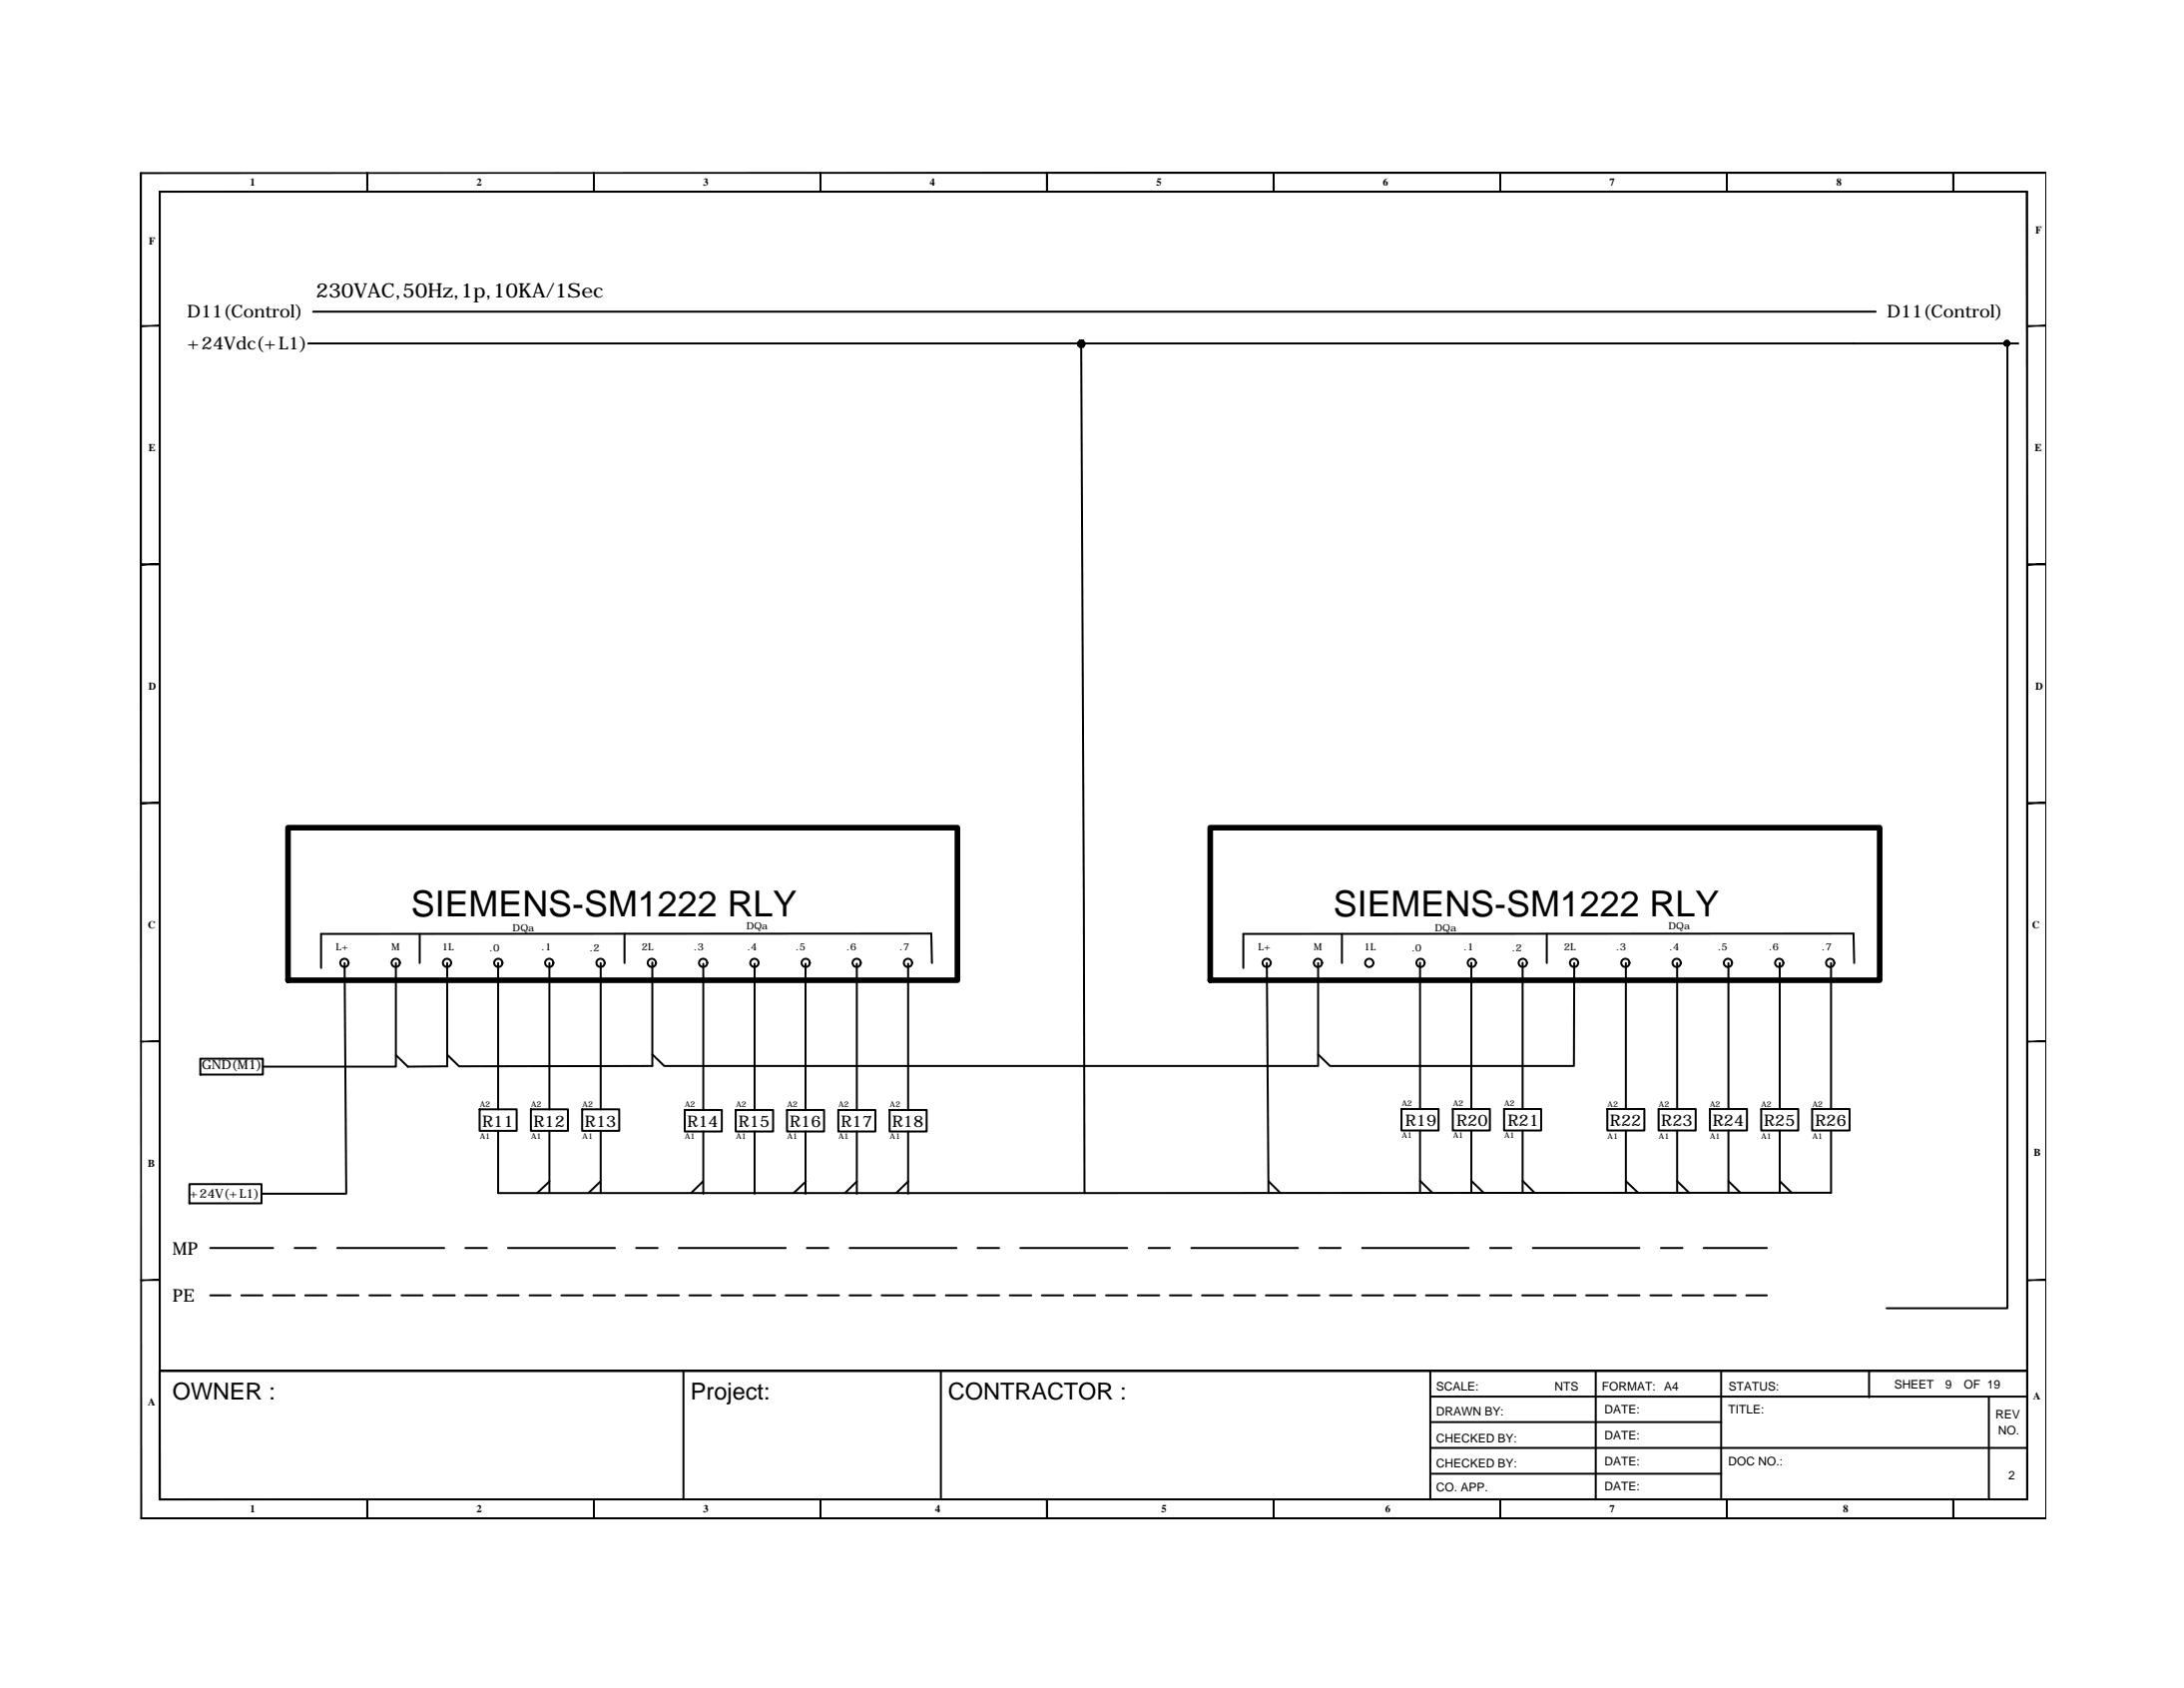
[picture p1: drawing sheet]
<svg xmlns="http://www.w3.org/2000/svg" width="279mm" height="216mm" viewBox="0 0 279 216" stroke-linecap="round" stroke-linejoin="round" font-family="sans-serif">
<!-- layer: FRAME -->
<g fill="#000" stroke="#000" stroke-width=".13">
<path d="M18 22.1v.1l243.8-.1zM18 22.2l243.8-.1v.1z"/>
<path d="M20.4 24.5l.1 167.3v-167.3zM20.4 24.5l.1 167.3h-.1z"/>
<path d="M46.9 22.1l.1 2.4v-2.4zM46.9 22.1l.1 2.4h-.1z"/>
<path d="M75.9 22.1l.1 2.4v-2.4zM75.9 22.1l.1 2.4h-.1z"/>
<path d="M104.9 22.1l.1 2.4v-2.4zM104.9 22.1l.1 2.4h-.1z"/>
<path d="M133.9 22.1l.1 2.4v-2.4zM133.9 22.1l.1 2.4h-.1z"/>
<path d="M162.9 22.1l.1 2.4v-2.4zM162.9 22.1l.1 2.4h-.1z"/>
<path d="M191.9 22.1l.1 2.4v-2.4zM191.9 22.1l.1 2.4h-.1z"/>
<path d="M220.9 22.1l.1 2.4v-2.4zM220.9 22.1l.1 2.4h-.1z"/>
<path d="M249.8 22.1l.2 2.4v-2.4zM249.8 22.1l.2 2.4h-.2z"/>
<path d="M20.4 24.6h238.9v-.1zM20.4 24.5h238.9l-238.9 .1z"/>
<path d="M261.7 22.1l.1 172.1zM261.7 22.1l.1 172.1z"/>
<path d="M18 41.6v.1l2.4-.1zM18 41.7l2.4-.1v.1z"/>
<path d="M259.3 41.6v.1l2.5-.1zM259.3 41.7l2.5-.1v.1z"/>
<path d="M18 72.1v.1l2.4-.1zM18 72.2l2.4-.1v.1z"/>
<path d="M259.3 72.1v.1l2.5-.1zM259.3 72.2l2.5-.1v.1z"/>
<path d="M18 102.6v.2l2.4-.2zM18 102.8l2.4-.2v.2z"/>
<path d="M259.3 102.6v.2l2.5-.2zM259.3 102.8l2.5-.2v.2z"/>
<path d="M18 133.2v.1l2.4-.1zM18 133.3l2.4-.1v.1z"/>
<path d="M259.3 133.2v.1l2.5-.1zM259.3 133.3l2.5-.1v.1z"/>
<path d="M18 163.7v.1l2.4-.1zM18 163.8l2.4-.1v.1z"/>
<path d="M259.3 163.7v.1l2.5-.1zM259.3 163.8l2.5-.1v.1z"/>
<path d="M18 22.1v172.1h.1zM18 22.1h.1v172.1z"/>
<path d="M20.4 191.7v.1l238.9-.1zM20.4 191.8l238.9-.1v.1z"/>
<path d="M46.9 191.8l.1 2.4v-2.4zM46.9 191.8l.1 2.4h-.1z"/>
<path d="M75.9 191.8l.1 2.4v-2.4zM75.9 191.8l.1 2.4h-.1z"/>
<path d="M104.9 191.8l.1 2.4v-2.4zM104.9 191.8l.1 2.4h-.1z"/>
<path d="M133.9 191.8v2.4h.1zM133.9 191.8h.1v2.4z"/>
<path d="M162.9 191.8l.1 2.4v-2.4zM162.9 191.8l.1 2.4h-.1z"/>
<path d="M191.9 191.8l.1 2.4v-2.4zM191.9 191.8l.1 2.4h-.1z"/>
<path d="M220.9 191.8l.1 2.4v-2.4zM220.9 191.8l.1 2.4h-.1z"/>
<path d="M249.8 191.8l.2 2.4v-2.4zM249.8 191.8l.2 2.4h-.2z"/>
<path d="M259.3 24.5v167.3h.1zM259.3 24.5h.1v167.3z"/>
<path d="M18 194.2h243.8zM18 194.2h243.8z"/>
</g>
<path d="M20.4 175.3h238.9zM20.4 175.3v16.5M183 178.6h76.2M183 175.3v16.5M183 181.9h37.2M183 185.2h76.2M183 188.5h37.2" fill="none" stroke="#000" stroke-width=".25"/>
<!-- layer: 0 -->
<g fill="none" stroke="#000" stroke-width=".25">
<path d="M40.1 39.9h199.9M39.4 43.9h218.8M138.3 43.9l.4 108.7h95.5v-8M256.8 43.9v123.4h-15.4M53.7 119.5v3.7M79.9 119.4v3.8M171.7 119.5v3.7M197.9 119.4v3.8M25.6 135.4h8v2h-8zM44.1 123.2l.2 29.5h-10.8M50.6 123.2v13.2h-17M57.2 123.2v13.2h-5l-1.6-1.5"/>
<path d="M63.7 123.2v18.7M70.3 123.2v18.7M76.8 123.2v18.7M83.5 123.1v13.2l-24.8 .1-1.5-1.5M90 123.3v18.7M96.5 123.3v18.7M103.1 123.3v18.7M109.6 123.3v18.7M116.2 123.3v18.7M119.2 123.2l-.1-3.8-78 .1v4.3M162.1 123.2l.2 29.4M168.6 123.2v13.1h-83.6l-1.5-1.4"/>
<path d="M181.7 123.1v18.7M188.2 123.1v18.7M194.8 123.1v18.7M201.4 123.2v13.1h-31.2l-1.6-1.4M208 123.2v18.6M214.6 123.2v18.6M221.1 123.2v18.6M227.7 123.2v18.6M234.2 123.2v18.6M237.2 123.2l-.1-3.8-78 .1v4.3M24.2 151.5h9.3v2.4h-9.3zM26.9 159.6h8"/>
<path d="M37.7 159.6h2.7M43.2 159.6h13.6M59.5 159.6h2.8M63.7 144.6v8h75M65 159.6h13.7M70.3 144.6v8M70.3 151.1l-1.6 1.5M76.8 151.1l-1.5 1.5M76.8 144.6v8M81.4 159.6h2.7M86.8 159.6h13.7M89.9 151.1l-1.5 1.5"/>
<path d="M90 144.7v8M96.5 144.7v8M103.1 144.7v8M103.1 151.1l-1.6 1.5M103.2 159.6h2.8M108.7 159.6h13.7M109.6 144.7v8M109.6 151.1l-1.5 1.5M116.2 144.7v8M116.2 151.1l-1.5 1.5M125.1 159.6h2.7M130.5 159.6h13.7"/>
<path d="M147 159.6h2.7M152.4 159.6h13.6M162.3 151.1l1.5 1.5M168.8 159.6h2.7M174.3 159.6h13.6M181.7 144.6v8M181.7 151l1.5 1.6M188.2 144.6v8M188.2 151l1.6 1.6M190.6 159.6h2.8M194.8 144.6v8M194.8 151l1.5 1.6"/>
<path d="M196.1 159.6h13.6M208 144.6v8M208 151.1l1.6 1.5M212.5 159.6h2.7M214.6 144.6v8M214.6 151.1l1.5 1.5M217.9 159.6h8.1M221.1 144.6v8M221.1 151.1l1.5 1.5M227.7 144.6v8M227.7 151.1l1.5 1.5M26.9 165.7h2.6"/>
<path d="M30.9 165.7h2.7M34.9 165.7h2.8M39 165.7h2.8M43.2 165.7h2.7M47.3 165.7h2.7M51.4 165.7h2.7M55.4 165.7h2.8M59.5 165.7h2.8M63.6 165.7h2.8M67.7 165.7h2.8M71.8 165.7h2.8M75.9 165.7h2.8"/>
<path d="M80 165.7h2.7M84.1 165.7h2.7M87.4 175.3v16.4M88.2 165.7h2.7M92.3 165.7h2.8M96.4 165.7h2.8M100.5 165.7h2.7M104.6 165.7h2.7M108.7 165.7h2.7M112.8 165.7h2.7M116.9 165.7h2.7M120.4 175.3v16.4"/>
<path d="M121 165.7h2.7M125.1 165.7h2.7M129.2 165.7h2.7M133.3 165.7h2.7M137.4 165.7h2.7M141.5 165.7h2.7M145.6 165.7h2.7M149.7 165.7h2.7M153.8 165.7h2.7M157.9 165.7h2.7M161.9 165.7h2.8M166 165.7h2.8"/>
<path d="M170.2 165.7h2.7M174.3 165.7h2.7M178.4 165.7h2.7M182.4 165.7h2.8M186.5 165.7h2.8M190.6 165.7h2.8M194.7 165.7h2.8M198.8 165.7h2.8M202.9 165.7h2.8M204.1 175.3v16.5M207 165.7h2.7M211.1 165.7h2.7"/>
<path d="M215.2 165.7h2.7M219.3 165.7h2.8M220.2 175.3v16.5M223.4 165.7h2.6M239.1 175.4v3.3M254.4 178.6v13.2"/>
<circle cx="44.1" cy="123.2" r=".53"/>
<circle cx="50.6" cy="123.2" r=".53"/>
<circle cx="57.2" cy="123.2" r=".53"/>
<circle cx="63.7" cy="123.2" r=".53"/>
<circle cx="70.3" cy="123.2" r=".53"/>
<circle cx="76.8" cy="123.2" r=".53"/>
<circle cx="83.4" cy="123.2" r=".53"/>
<circle cx="90" cy="123.2" r=".53"/>
<circle cx="96.5" cy="123.2" r=".53"/>
<circle cx="103.1" cy="123.2" r=".53"/>
<circle cx="109.6" cy="123.2" r=".53"/>
<circle cx="116.2" cy="123.2" r=".53"/>
<circle cx="162" cy="123.2" r=".53"/>
<circle cx="168.6" cy="123.2" r=".53"/>
<circle cx="175.2" cy="123.2" r=".53"/>
<circle cx="181.7" cy="123.2" r=".53"/>
<circle cx="188.3" cy="123.2" r=".53"/>
<circle cx="194.8" cy="123.2" r=".53"/>
<circle cx="201.4" cy="123.2" r=".53"/>
<circle cx="207.9" cy="123.2" r=".53"/>
<circle cx="214.5" cy="123.2" r=".53"/>
<circle cx="221.1" cy="123.2" r=".53"/>
<circle cx="227.6" cy="123.2" r=".53"/>
<circle cx="234.1" cy="123.2" r=".53"/>
</g>
<g fill="#000" stroke="#000" stroke-width=".13">
<path d="M137.9 44v.2l.5-.2zM137.9 44.2l.5-.2-.3 .4zM138.4 44l-.3 .4h.3z"/>
<path d="M137.9 44v.2l.5-.2zM137.9 44.2l.5-.2-.3 .4zM138.4 44l-.3 .4h.3z"/>
<path d="M138 44v.2l.4-.2zM138 44.2l.4-.2-.3 .3zM138.4 44l-.3 .3 .3 .1z"/>
<path d="M138 44v.2l.4-.2zM138 44.2l.4-.2-.3 .3zM138.4 44l-.3 .3 .3 .1z"/>
<path d="M138.1 43.7l.3 .3v-.4zM138 43.8l.1-.1 .3 .3zM138 43.8v.2h.4z"/>
<path d="M138.4 44v.4l.1-.1zM138.4 44l.3 .2-.2 .1zM138.4 44l.3 .2v-.2z"/>
<path d="M138.1 43.5l.3 .5v-.5zM138.1 43.5l.3 .5-.5-.2zM137.9 43.8v.2h.5z"/>
<path d="M138.4 44v.4h.2zM138.4 44l.3 .2-.1 .2zM138.4 44l.3 .2 .1-.2z"/>
<path d="M138.1 43.7l.3 .3v-.4zM138 43.8l.1-.1 .3 .3zM138 43.8v.2h.4z"/>
<path d="M138.4 44v.4l.1-.1zM138.4 44l.3 .2-.2 .1zM138.4 44l.3 .2v-.2z"/>
<path d="M138.1 43.5l.3 .5v-.5zM138.1 43.5l.3 .5-.5-.2zM137.9 43.8v.2h.5z"/>
<path d="M138.4 44v.4h.2zM138.4 44l.3 .2-.1 .2zM138.4 44l.3 .2 .1-.2z"/>
<path d="M138.4 44h.3v-.2zM138.5 43.7l.2 .1-.3 .2zM138.4 43.6v.4l.1-.3z"/>
<path d="M138.4 44h.3v-.2zM138.5 43.7l.2 .1-.3 .2zM138.4 43.6v.4l.1-.3z"/>
<path d="M138.4 44h.4l-.1-.2zM138.6 43.5l.1 .3-.3 .2zM138.4 43.5v.5l.2-.5z"/>
<path d="M138.4 44h.4l-.1-.2zM138.6 43.5l.1 .3-.3 .2zM138.4 43.5v.5l.2-.5z"/>
<path d="M256.4 43.9v.2l.4-.2zM256.4 44.1l.4-.2-.2 .3zM256.8 43.9l-.2 .3 .2 .1z"/>
<path d="M256.4 43.9v.2l.4-.2zM256.4 44.1l.4-.2-.2 .3zM256.8 43.9l-.2 .3 .2 .1z"/>
<path d="M256.6 43.6l.2 .3v-.4zM256.6 43.6l.2 .3-.4-.1zM256.4 43.8v.1h.4z"/>
<path d="M256.8 43.9v.4l.1-.1zM256.8 43.9l.3 .2-.2 .1zM256.8 43.9l.3 .2v-.2z"/>
<path d="M256.6 43.6l.2 .3v-.4zM256.6 43.6l.2 .3-.4-.1zM256.4 43.8v.1h.4z"/>
<path d="M256.8 43.9v.4l.1-.1zM256.8 43.9l.3 .2-.2 .1zM256.8 43.9l.3 .2v-.2z"/>
<path d="M256.8 43.9h.3v-.1zM256.9 43.6l.2 .2-.3 .1zM256.8 43.5v.4l.1-.3z"/>
<path d="M256.8 43.9h.3v-.1zM256.9 43.6l.2 .2-.3 .1zM256.8 43.5v.4l.1-.3z"/>
</g>
<path d="M36.8 105.9h85.7v19.5h-85.7zM154.8 105.9h85.7v19.5h-85.7z" fill="none" stroke="#000" stroke-width=".72"/>
<!-- layer: SYMBOL -->
<g fill="none" stroke="#000" stroke-width=".25">
<path d="M61.4 141.9h4.7v2.7h-4.7zM67.9 141.9h4.8v2.7h-4.8zM74.5 141.9h4.7v2.7h-4.7zM87.6 142h4.7v2.7h-4.7zM94.1 142h4.8v2.7h-4.8zM100.7 142h4.7v2.7h-4.7zM107.2 142h4.8v2.7h-4.8zM113.8 142h4.7v2.7h-4.7zM179.3 141.8h4.7v2.8h-4.7zM185.9 141.8h4.7v2.8h-4.7zM192.4 141.8h4.8v2.8h-4.8zM205.6 141.8h4.8v2.8h-4.8z"/>
<path d="M212.2 141.8h4.7v2.8h-4.7zM218.8 141.8h4.7v2.8h-4.7zM225.3 141.8h4.8v2.8h-4.8zM231.8 141.8h4.8v2.8h-4.8z"/>
</g>
<g font-size="4.6">
<text x="52.6" y="117.2">SIEMENS-SM1222 RLY</text>
<text x="170.6" y="117.2">SIEMENS-SM1222 RLY</text>
</g>
<g font-size="3">
<text x="22.1" y="179">OWNER :</text>
<text x="88.4" y="179">Project:</text>
<text x="121.3" y="179">CONTRACTOR :</text>
</g>
<text font-size="2.6" x="40.4" y="38">230VAC,50Hz,1p,10KA/1Sec</text>
<g font-size="2.3">
<text x="23.9" y="40.6">D11(Control)</text>
<text x="241.4" y="40.6">D11(Control)</text>
<text x="23.9" y="44.6">+24Vdc(+L1)</text>
<text x="22.1" y="160.5">MP</text>
<text x="22.1" y="166.5">PE</text>
</g>
<g font-size="2">
<text x="61.7" y="144.1">R11</text>
<text x="68.3" y="144.1">R12</text>
<text x="74.8" y="144.1">R13</text>
<text x="87.9" y="144.2">R14</text>
<text x="94.5" y="144.2">R15</text>
<text x="101" y="144.2">R16</text>
<text x="107.6" y="144.2">R17</text>
<text x="114.1" y="144.2">R18</text>
<text x="179.8" y="144">R19</text>
<text x="186.3" y="144">R20</text>
<text x="192.9" y="144">R21</text>
<text x="206" y="144">R22</text>
<text x="212.5" y="144">R23</text>
<text x="219.1" y="144">R24</text>
<text x="225.7" y="144">R25</text>
<text x="232.2" y="144">R26</text>
</g>
<text font-size="1.7" x="25.8" y="136.8">GND(M1)</text>
<text font-size="1.6" x="24.2" y="153.2">+24V(+L1)</text>
<g font-size="1.5">
<text x="183.7" y="177.8">SCALE:</text>
<text x="198.9" y="177.8">NTS</text>
<text x="204.9" y="177.8">FORMAT:</text>
<text x="212.9" y="177.8">A4</text>
<text x="221.2" y="177.9">STATUS:</text>
<text x="242.3" y="177.7">SHEET</text>
<text x="248.8" y="177.7">9</text>
<text x="251.2" y="177.7">OF 19</text>
<text x="183.7" y="184.4">CHECKED BY:</text>
<text x="183.7" y="181">DRAWN BY:</text>
<text x="205.3" y="184.1">DATE:</text>
<text x="205.3" y="180.8">DATE:</text>
<text x="221.1" y="180.8">TITLE:</text>
<text x="255.3" y="181.4">REV</text>
<text x="255.6" y="183.5">NO.</text>
<text x="183.7" y="190.7">CO. APP.</text>
<text x="183.7" y="187.6">CHECKED BY:</text>
<text x="205.3" y="190.6">DATE:</text>
<text x="205.3" y="187.4">DATE:</text>
<text x="221.1" y="187.4">DOC NO.:</text>
<text x="256.9" y="189.2">2</text>
</g>
<g font-size="1.4">
<text x="32" y="23.7">1</text>
<text x="61" y="23.7">2</text>
<text x="90" y="23.7">3</text>
<text x="118.9" y="23.7">4</text>
<text x="147.9" y="23.7">5</text>
<text x="176.9" y="23.7">6</text>
<text x="205.9" y="23.7">7</text>
<text x="234.9" y="23.7">8</text>
<text x="260.4" y="29.9">F</text>
<text x="19.1" y="31.3">F</text>
<text x="19" y="57.7">E</text>
<text x="260.3" y="57.7">E</text>
<text x="19" y="88.2">D</text>
<text x="260.4" y="88.2">D</text>
<text x="18.9" y="118.7">C</text>
<text x="260" y="118.7">C</text>
<text x="18.9" y="149.2">B</text>
<text x="260.2" y="147.9">B</text>
<text x="18.9" y="179.7">A</text>
<text x="260.1" y="179.1">A</text>
<text x="32" y="193.4">1</text>
<text x="61" y="193.4">2</text>
<text x="90" y="193.4">3</text>
<text x="119.6" y="193.4">4</text>
<text x="148.6" y="193.4">5</text>
<text x="177.2" y="193.4">6</text>
<text x="205.9" y="193.4">7</text>
<text x="235.8" y="193.4">8</text>
</g>
<g font-size="1.3">
<text x="65.6" y="119.2">DQa</text>
<text x="95.5" y="118.9">DQa</text>
<text x="183.6" y="119.2">DQa</text>
<text x="213.5" y="118.9">DQa</text>
<text x="43" y="121.6">L+</text>
<text x="50.1" y="121.6">M</text>
<text x="56.5" y="121.6">1L</text>
<text x="62.6" y="121.7">.0</text>
<text x="69.3" y="121.6">.1</text>
<text x="75.5" y="121.7">.2</text>
<text x="82.1" y="121.6">2L</text>
<text x="88.8" y="121.6">.3</text>
<text x="95.6" y="121.6">.4</text>
<text x="101.8" y="121.6">.5</text>
<text x="108.3" y="121.6">.6</text>
<text x="115.1" y="121.6">.7</text>
<text x="161" y="121.6">L+</text>
<text x="168.1" y="121.6">M</text>
<text x="174.5" y="121.6">1L</text>
<text x="180.6" y="121.7">.0</text>
<text x="187.3" y="121.6">.1</text>
<text x="193.4" y="121.7">.2</text>
<text x="200.1" y="121.6">2L</text>
<text x="206.8" y="121.6">.3</text>
<text x="213.6" y="121.6">.4</text>
<text x="219.8" y="121.6">.5</text>
<text x="226.3" y="121.6">.6</text>
<text x="233.1" y="121.6">.7</text>
</g>
<g font-size="1">
<text x="61.4" y="141.5">A2</text>
<text x="68" y="141.5">A2</text>
<text x="74.5" y="141.5">A2</text>
<text x="87.6" y="141.6">A2</text>
<text x="94.2" y="141.6">A2</text>
<text x="100.7" y="141.6">A2</text>
<text x="107.3" y="141.6">A2</text>
<text x="113.8" y="141.6">A2</text>
<text x="179.3" y="141.5">A2</text>
<text x="185.9" y="141.5">A2</text>
<text x="192.5" y="141.5">A2</text>
<text x="205.7" y="141.5">A2</text>
<text x="212.2" y="141.5">A2</text>
<text x="218.8" y="141.5">A2</text>
<text x="225.3" y="141.5">A2</text>
<text x="231.9" y="141.5">A2</text>
<text x="61.4" y="145.7">A1</text>
<text x="68" y="145.7">A1</text>
<text x="74.5" y="145.7">A1</text>
<text x="87.6" y="145.7">A1</text>
<text x="94.2" y="145.7">A1</text>
<text x="100.7" y="145.7">A1</text>
<text x="107.3" y="145.7">A1</text>
<text x="113.8" y="145.7">A1</text>
<text x="179.3" y="145.6">A1</text>
<text x="185.9" y="145.6">A1</text>
<text x="192.5" y="145.6">A1</text>
<text x="205.7" y="145.7">A1</text>
<text x="212.2" y="145.7">A1</text>
<text x="218.8" y="145.7">A1</text>
<text x="225.3" y="145.7">A1</text>
<text x="231.9" y="145.7">A1</text>
</g>
</svg>
